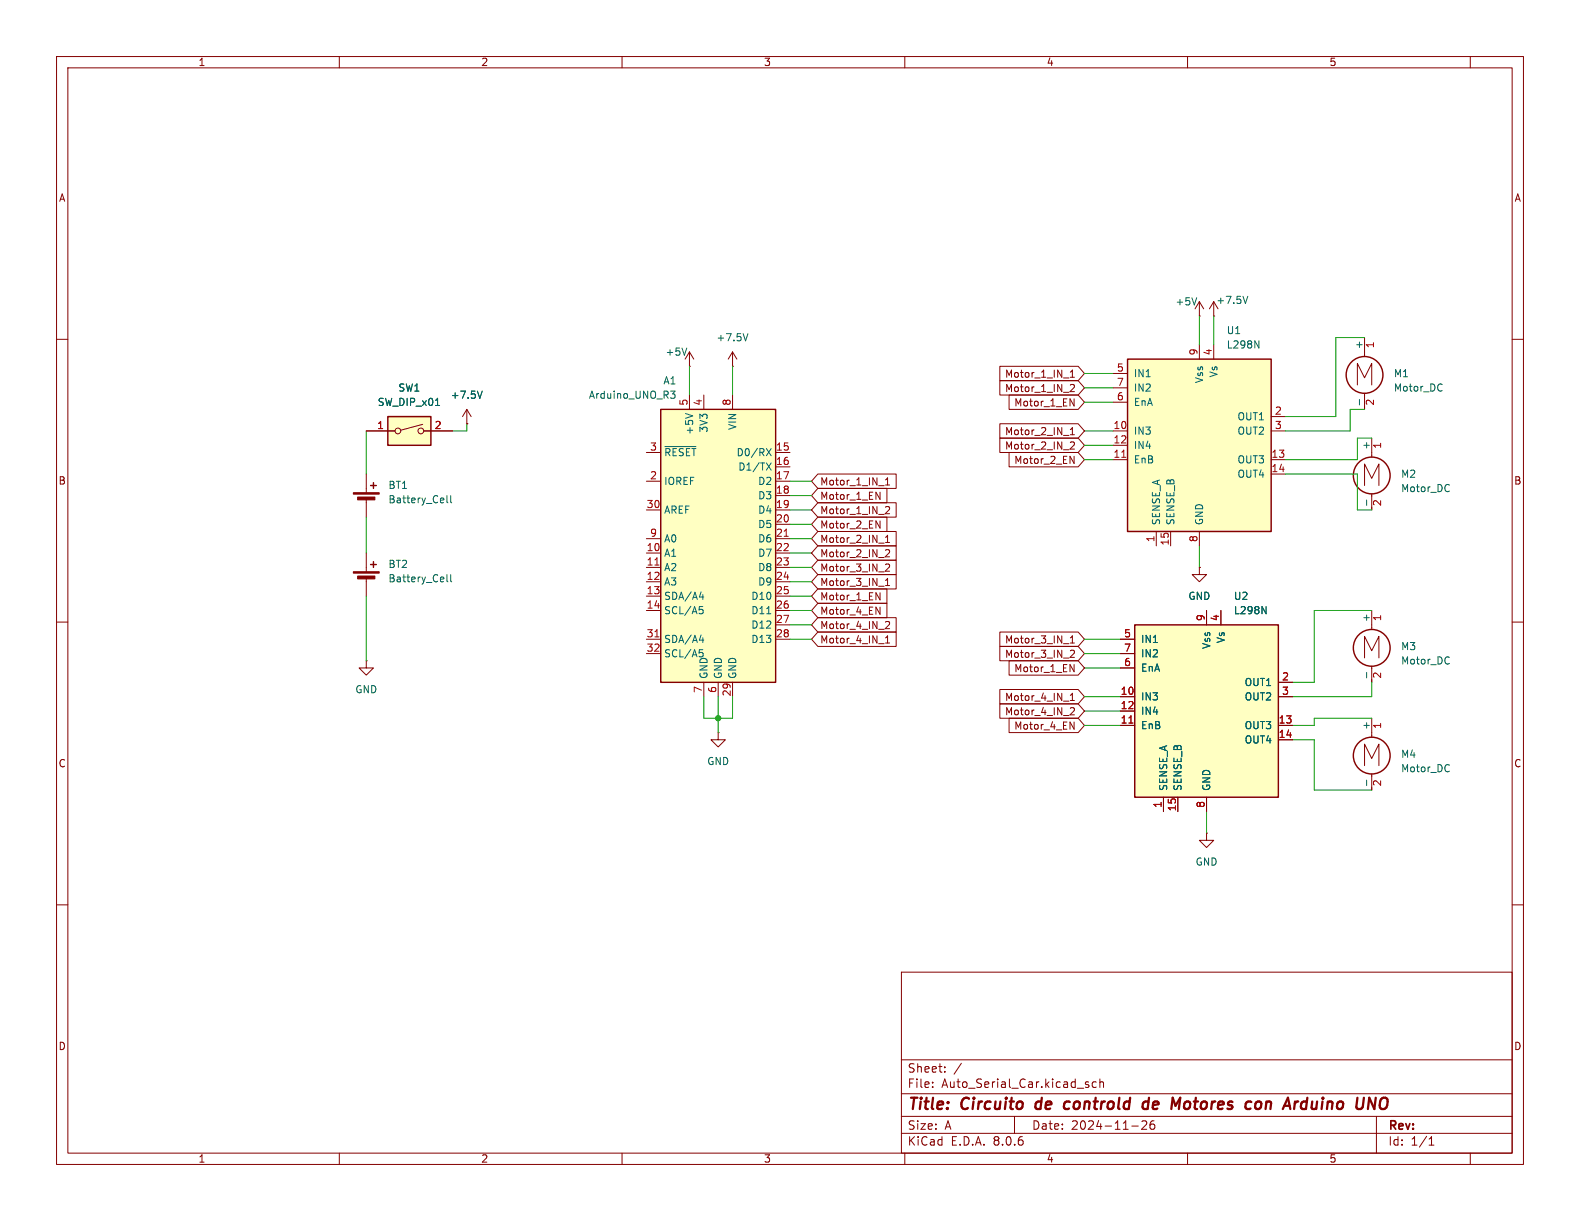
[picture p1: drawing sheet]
<svg xmlns="http://www.w3.org/2000/svg" width="279mm" height="216mm" viewBox="0 0 279 216" stroke-linecap="round" stroke-linejoin="round" font-family="sans-serif">
<g fill="none" stroke="#840000" stroke-width=".18">
<path d="M10 10h259.4v195.9h-259.4zM12 12h255.4v191.9h-255.4zM60 10v2M110 10v2M160 10v2M210 10v2M260 10v2M10 60h2M267.4 60h2M64.8 83.8v3.3M64.8 88.1v3.3M10 110h2"/>
<path d="M267.4 110h2M127 129.5v1.3h1.3l-1.3 1.3-1.3-1.3h1.3M127 129.5h.1M10 160h2M267.4 160h2M159.4 171.9h108v32h-108zM159.4 197.4h108M159.4 193.4h108M159.4 187.4h108M164.9 192.1v.2M164.9 191.4v.1M167.1 189.4v.2"/>
<path d="M167.1 188.7v.1M170 188l-1.3 1.9M179.4 197.4v3M192.1 191.8l.4 .1 .1 .2-.2 .2h-.3M192.1 191.3l.4 .1M193.9 191.4l-.5-.1-.3 .3v.4l.2 .2h.6M194.5 191.4l.2-.1 .4 .1v.9M194.5 190.8v1.5M200.1 199.1h1.2M201.9 198.3l.6-.1 .2 .1 .1 .3-.9 1.1h.9M204.1 198.2a.59 .59 0 0 0-.7 .6v.6l.1 .2 .4 .1 .2-.2 .1-.5-.1-.2h-.5l-.2 .2M243.4 197.4v6.5"/>
<path d="M60 203.9v2M110 203.9v2M159.4 200.4h108M160 203.9v2M210 203.9v2M252.7 202.5h.9M252.7 201.4l.4-.4v1.5M260 203.9v2"/>
</g>
<g fill="none" stroke="#840000" stroke-width=".4">
<path d="M183.3 195l-.2 .7 .3 .4M188.3 196l.2 .1 .5-.1M189.2 194.9a.66 .66 0 0 0-.9 .1M202.2 196l.2 .1 .5-.1M203.1 194.9a.66 .66 0 0 0-.9 .1M203.2 194.1l-.3 2M209.7 194.9l-.3 .3v.5l.3 .4M222.2 194.9a.5 .5 0 0 1 .9 .3l-.1 .5a.62 .62 0 0 1-.7 .4M226.8 196.1l1-2 .4 2M230.2 196l.2 .1 .5-.1M231.1 194.9a.66 .66 0 0 0-.9 .1M231.2 194.1l-.3 2"/>
<path d="M245 194.1a.77 .77 0 0 0-.9 .7l-.1 1 .4 .3 .5-.1"/>
</g>
<g fill="#840000" stroke="#840000" stroke-width=".18">
<path d="M62.5 87.1h4.6v.3h-4.6z"/>
<path d="M63.2 87.9h3.1v.5h-3.1z"/>
</g>
<path d="M65.5 85.9h1M66 85.3v1.1" fill="none" stroke="#840000" stroke-width=".25"/>
<path d="M79 87.6v1.1l.2 .2M79.7 87.6v1.1l.2 .2" fill="none" stroke="#006464" stroke-width=".18"/>
<path d="M116.8 72.4h20.4v48.3h-20.4z" fill="#ffffc2"/>
<path d="M116.8 72.4h20.4v48.3h-20.4z" fill="none" stroke="#840000" stroke-width=".25"/>
<g fill="none" stroke="#840000" stroke-width=".18">
<path d="M121.9 69.9v2.5M124.5 69.9v2.5M129.5 69.9v2.5M114.3 97.8h2.5M114.3 80h2.5M114.3 85.1h2.5M114.3 90.2h2.5M114.3 95.3h2.5M137.2 97.8h2.5M137.2 80h2.5M137.2 82.6h2.5M137.2 85.1h2.5"/>
<path d="M137.2 87.6h2.5M137.2 90.2h2.5M137.2 92.7h2.5M137.2 95.3h2.5M114.3 100.3h2.5M114.3 102.9h2.5M114.3 105.4h2.5M114.3 108h2.5M114.3 113h2.5M114.3 115.6h2.5M137.2 100.3h2.5M137.2 102.9h2.5"/>
<path d="M137.2 105.4h2.5M137.2 108h2.5M137.2 110.5h2.5M137.2 113h2.5M124.5 120.7v2.5M127 120.7v2.5M129.5 120.7v2.5"/>
</g>
<path d="M115.8 99.9h.7M138.7 94.8h.7M115.8 112.6h.7" fill="none" stroke="#a90000" stroke-width=".18"/>
<g fill="none" stroke="#006464" stroke-width=".18">
<path d="M117.6 79h5.5M118.6 69.2h.8l-.5 .4 .4 .2 .1 .4-.3 .2h-.3M121.2 73.1l1.3 .4M135.5 79.3l.9 1.3M136.4 79.3l-.9 1.3M135.5 81.9l.9 1.2M136.4 81.9l-.9 1.2M123.7 107.3h.6M123.7 114.9h.6M123.7 105.6h.8M123.7 113.2h.8M123.8 107.7h.3l.2 .3-.1 .5h-.4"/>
<path d="M123.8 115.4h.4l.1 .5M124.3 105.1v.9M124.3 112.8v.8M135.6 108.5h.7"/>
</g>
<path d="M68.6 73.7h7.6v5h-7.6z" fill="#ffffc2"/>
<g fill="none" stroke="#840000" stroke-width=".18">
<path d="M64.8 76.2h5M74.8 75l-3.9 1.1M74.9 76.2h5.1M82.5 74.9h.1M82.5 72.4l-.7 1.3M82.5 72.4v2.5M82.5 72.4l.8 1.3M121.9 64.8h.1M121.9 62.2l-.7 1.3M121.9 62.2v2.6M121.9 62.2l.8 1.3M129.5 64.8h.1"/>
<path d="M129.5 62.2l-.7 1.3M129.5 62.2v2.6M129.5 62.2l.8 1.3M64.8 97.8v3.3M64.8 116.8v1.3h1.2l-1.2 1.3-1.3-1.3h1.3M64.8 116.8h.1M64.8 102.1v3.3M212.1 100.3v1.3h1.3l-1.3 1.3-1.3-1.3h1.3M212.1 100.3h.1M241.3 116.3v-3.8l1.3 2.6 1.2-2.6v3.8M242.6 108v3.3M242.6 117.8v2.9"/>
<path d="M241.3 135.4v-3.8l1.3 2.5 1.2-2.5v3.8M242.6 127v3.4M242.6 136.9v2.8M213.4 147.3v1.3h1.2l-1.2 1.3-1.3-1.3h1.3M213.4 147.3h.1"/>
<circle cx="70.4" cy="76.2" r=".51"/>
<circle cx="74.4" cy="76.2" r=".51"/>
</g>
<g fill="none" stroke="#840000" stroke-width=".25">
<path d="M68.6 73.7h7.6v5h-7.6zM65.5 99.8h1M66 99.3v1"/>
<circle cx="242.6" cy="114.6" r="3.3"/>
<circle cx="242.6" cy="133.6" r="3.3"/>
</g>
<path d="M132.3 59l-.5 1.3M77 71.7h.7M85.3 69.2l-.5 1.2M121.4 61.5l-.4 1.3M79 101.6v1.1l.2 .2M79.7 101.6v1.1l.2 .2M241.7 118.9v1M256.2 116.2l.1 .1M256.3 117.3l-.1 .1M241.7 137.9v1M256.2 135.3h.1M256.3 136.3l-.1 .1" fill="none" stroke="#006464" stroke-width=".18"/>
<g fill="#840000" stroke="#840000" stroke-width=".18">
<path d="M62.5 101.1h4.6v.2h-4.6z"/>
<path d="M63.2 101.9h3.1v.5h-3.1z"/>
</g>
<path d="M200.7 110.5h25.4v30.5h-25.4z" fill="#ffffc2"/>
<g fill="none" stroke="#840000" stroke-width=".25">
<path d="M200.7 110.5h25.4v30.5h-25.4z"/>
<circle cx="242.6" cy="84.1" r="3.3"/>
</g>
<g fill="none" stroke="#840000" stroke-width=".18">
<path d="M212.1 55.9h.1M212.1 53.3l-.8 1.3M212.1 53.3v2.6M212.1 53.3l.8 1.3M242.6 77.5v3.3M241.3 85.9v-3.9l1.3 2.6 1.2-2.6v3.9M242.6 87.3v2.9M198.1 113h2.6M198.1 118.1h2.6M198.1 115.6h2.6M213.4 108v2.5M215.9 108v2.5"/>
<path d="M198.1 123.2h2.6M198.1 128.3h2.6M198.1 125.7h2.6M226.1 123.2h2.5M226.1 128.3h2.5M226.1 130.8h2.5M226.1 120.7h2.5M205.7 141v2.5M208.3 141v2.5M213.4 141v2.5"/>
</g>
<path d="M199.6 127.9h.8" fill="none" stroke="#a90000" stroke-width=".18"/>
<path d="M211.6 52.6l-.4 1.3M241.7 88.4v1M256.2 85.7l.1 .1M256.3 86.8l-.1 .1M223.2 107.3l.7 1.2v-1.2" fill="none" stroke="#006464" stroke-width=".18"/>
<path d="M199.4 63.5h25.4v30.5h-25.4z" fill="#ffffc2"/>
<g fill="none" stroke="#840000" stroke-width=".25">
<path d="M199.4 63.5h25.4v30.5h-25.4z"/>
<circle cx="241.3" cy="66.3" r="3.3"/>
</g>
<g fill="none" stroke="#840000" stroke-width=".18">
<path d="M214.6 55.9h.1M214.6 53.3v2.6M214.6 53.3l-.7 1.3M214.6 53.3l.8 1.3M241.3 59.7v3.3M64.8 76.2h5M74.9 76.2h5.1M82.5 74.9h.1M176.8 67.3h13.9l1.1 1.3-1.1 1.3h-13.9zM176.8 74.9h13.9l1.1 1.3-1.1 1.3h-13.9zM176.8 64.8h13.9l1.1 1.2-1.1 1.3h-13.9zM176.8 77.5h13.9l1.1 1.2-1.1 1.3h-13.9z"/>
<path d="M178.4 69.8h12.3l1.1 1.3-1.1 1.3h-12.3zM189.2 70.5l.7 1.3v-1.3M189.3 65.8l.3-.4v1.3M189.3 76l.3-.4v1.3M189.3 76.9h.7M189.3 66.7h.7M189.3 68h.5l.2 .3-.8 1h.8M189.3 78.2l.5-.1 .2 .4-.8 .9h.8M196.8 76.2h2.6M196.8 78.7h2.6M196.8 66h2.6M196.8 71.1h2.6"/>
<path d="M196.8 68.6h2.6M212.1 61v2.5M214.6 61v2.5M224.8 76.2h2.5M224.8 73.7h2.5M240 68.1v-3.8l1.3 2.5 1.3-2.5v3.8M241.3 69.5v2.9M144.6 96.5h13.9v2.6h-13.9l-1.1-1.3zM144.6 86.4h12.2v2.5h-12.2l-1.1-1.3zM144.6 94h13.9v2.5h-13.9l-1.1-1.2zM144.6 99.1h13.9v2.5h-13.9l-1.1-1.3zM144.6 83.8h13.9v2.6h-13.9l-1.1-1.3z"/>
<path d="M144.6 91.4h12.2v2.6h-12.2l-1.1-1.3zM144.6 88.9h13.9v2.5h-13.9l-1.1-1.2zM154.9 87l.7 1.3v-1.3M154.9 92.1l.7 1.3v-1.3M156.6 95.9h.7M156.6 84.9l.4-.4v1.3M156.6 95l.4-.3v1.2M156.6 85.8h.7M156.7 97.3l.4-.1 .2 .4-.8 .9h.8M156.7 89.6h.4l.2 .3-.8 .9h.8M156.7 99.8l.4-.1 .2 .4-.8 .9h.8M178.4 80h12.3l1.1 1.3-1.1 1.3h-12.3z"/>
<path d="M189.2 80.7l.7 1.3v-1.3M196.8 81.3h2.6M204.5 94v2.5M207 94v2.5M212.1 94v2.5M224.8 81.3h2.5M224.8 83.8h2.5M144.6 111.8h13.9v2.5h-13.9l-1.1-1.3zM144.6 104.1h12.2v2.6h-12.2l-1.1-1.3zM144.6 101.6h13.9v2.5h-13.9l-1.1-1.2zM144.6 109.2h13.9v2.6h-13.9l-1.1-1.3zM144.6 106.7h12.2v2.5h-12.2l-1.1-1.2z"/>
<path d="M154.9 104.8l.7 1.3v-1.3M154.9 107.4l.7 1.2v-1.2M156.6 102.6l.4-.3v1.2M156.6 112.8l.4-.4v1.3M156.6 113.7h.7M156.6 103.5h.7M156.7 110l.4-.1 .2 .4-.8 .9h.8M176.8 111.8h13.9l1.1 1.2-1.1 1.3h-13.9zM176.8 114.3h13.9l1.1 1.3-1.1 1.2h-13.9zM178.4 116.8h12.3l1.1 1.3-1.1 1.3h-12.3zM189.2 117.5l.7 1.3v-1.3M189.3 113.7h.7"/>
<path d="M189.3 112.8l.3-.4v1.3M189.3 115h.5l.2 .3-.8 .9h.8M198.1 113h2.6M198.1 118.1h2.6M198.1 115.6h2.6M212.1 100.3h.1M213.4 108v2.5M215.9 108v2.5M176.8 124.5h13.9l1.1 1.2-1.1 1.3h-13.9zM176.8 121.9h13.9l1.1 1.3-1.1 1.3h-13.9zM178.4 127h12.3l1.1 1.3-1.1 1.2h-12.3zM189.2 127.7l.7 1.2v-1.2"/>
<path d="M189.3 123.9h.7M189.3 123l.3-.4v1.3M189.3 125.2l.5-.1 .2 .4-.8 .9h.8M198.1 123.2h2.6M198.1 128.3h2.6M198.1 125.7h2.6M226.1 123.2h2.5M226.1 128.3h2.5M226.1 130.8h2.5M226.1 120.7h2.5M205.7 141v2.5M208.3 141v2.5"/>
<path d="M213.4 141v2.5"/>
</g>
<path d="M198.4 80.9h.7M199.6 127.9h.8" fill="none" stroke="#a90000" stroke-width=".18"/>
<path d="M220.7 52.4l-.5 1.3M77 71.7h.7M85.3 69.2l-.5 1.2M221.9 60.3l.7 1.2v-1.2M240.4 70.6v1M255 67.9v.1M255 69v.1M223.2 107.3l.7 1.2v-1.2" fill="none" stroke="#006464" stroke-width=".18"/>
<g fill="none" stroke="#009600" stroke-width=".18">
<path d="M212.1 55.9v5.1M214.6 55.9v5.1M241.3 59.7h-5.1v14h-8.9M64.8 76.2v7.6M82.5 74.9v1.3h-2.5M121.9 64.8v5.1M129.5 64.8v5.1M191.8 76.2h5M191.8 66h5M191.8 78.7h5M191.8 71.1h5M191.8 68.6h5"/>
<path d="M241.3 72.4h-2.5v3.8h-11.5M242.6 77.5h-2.6v3.8h-12.7M64.8 91.4v6.4M139.7 90.2h3.8M139.7 97.8h3.8M139.7 85.1h3.8M139.7 95.3h3.8M139.7 87.6h3.8M139.7 92.7h3.8M191.8 81.3h5M212.1 96.5v3.8M227.3 83.8h12.7v6.4h2.6"/>
<path d="M64.8 105.4v11.4M139.7 108h3.8M139.7 113h3.8M139.7 102.9h3.8M139.7 105.4h3.8M139.7 100.3h3.8M139.7 110.5h3.8M191.8 113h6.3M191.8 115.6h6.3M191.8 118.1h6.3M242.6 108h-10.2v12.7h-3.8M124.5 123.2v3.8h5v-3.8"/>
<path d="M127 123.2v6.3M191.8 128.3h6.3M191.8 123.2h6.3M191.8 125.7h6.3M228.6 130.8h3.8v8.9h10.2M242.6 120.7v2.5h-14M242.6 127h-10.2v1.3h-3.8M213.4 143.5v3.8"/>
</g>
<circle cx="127" cy="127" r=".46" fill="#009600" stroke="#009600" stroke-width=".18"/>
<g font-size="2.8" fill="#840000">
<text x="160.4" y="196.8">Title:</text>
<text x="170.1" y="196.8">Circuito</text>
<text x="184" y="196.8">de</text>
<text x="189.8" y="196.8">controld</text>
<text x="204.6" y="196.8">de</text>
<text x="210.4" y="196.8">Motores</text>
<text x="224.3" y="196.8">con</text>
<text x="232" y="196.8">Arduino</text>
<text x="245.5" y="196.8">UNO</text>
</g>
<g font-size="2.1" fill="#840000">
<text x="160.4" y="189.9">Sheet:</text>
<text x="160.4" y="192.6">File:</text>
<text x="166.5" y="192.6">Auto_Serial_Car.kicad_sch</text>
<text x="160.4" y="202.8">KiCad</text>
<text x="160.4" y="200">Size:</text>
<text x="167.1" y="200">A</text>
<text x="168.1" y="202.8">E.D.A.</text>
<text x="175.7" y="202.8">8.0.6</text>
<text x="182.4" y="200">Date:</text>
<text x="189.4" y="200">2024-11-26</text>
<text x="245.4" y="200.2">Rev:</text>
<text x="245.4" y="202.8">Id:</text>
<text x="249.5" y="202.8">1/1</text>
</g>
<g font-size="1.8" fill="#840000">
<text x="35" y="11.9">1</text>
<text x="85" y="11.9">2</text>
<text x="135" y="11.9">3</text>
<text x="185" y="11.9">4</text>
<text x="235" y="11.9">5</text>
<text x="10.3" y="35.9">A</text>
<text x="267.7" y="35.9">A</text>
<text x="177.6" y="69.5">Motor_1_IN_2</text>
<text x="177.6" y="67">Motor_1_IN_1</text>
<text x="177.6" y="77.2">Motor_2_IN_1</text>
<text x="179.3" y="72.1">Motor_1_EN</text>
<text x="177.6" y="79.7">Motor_2_IN_2</text>
<text x="179.3" y="82.2">Motor_2_EN</text>
<text x="10.3" y="85.9">B</text>
<text x="144.9" y="88.6">Motor_1_EN</text>
<text x="144.9" y="86">Motor_1_IN_1</text>
<text x="267.7" y="85.9">B</text>
<text x="144.9" y="93.7">Motor_2_EN</text>
<text x="144.9" y="91.1">Motor_1_IN_2</text>
<text x="144.9" y="98.7">Motor_2_IN_2</text>
<text x="144.9" y="96.2">Motor_2_IN_1</text>
<text x="144.9" y="101.3">Motor_3_IN_2</text>
<text x="144.9" y="106.4">Motor_1_EN</text>
<text x="144.9" y="103.8">Motor_3_IN_1</text>
<text x="144.9" y="114">Motor_4_IN_1</text>
<text x="144.9" y="111.4">Motor_4_IN_2</text>
<text x="144.9" y="108.9">Motor_4_EN</text>
<text x="177.6" y="114">Motor_3_IN_1</text>
<text x="177.6" y="116.5">Motor_3_IN_2</text>
<text x="179.3" y="119.1">Motor_1_EN</text>
<text x="177.6" y="124.1">Motor_4_IN_1</text>
<text x="177.6" y="126.7">Motor_4_IN_2</text>
<text x="179.3" y="129.2">Motor_4_EN</text>
<text x="10.3" y="135.9">C</text>
<text x="267.7" y="135.9">C</text>
<text x="10.3" y="185.9">D</text>
<text x="267.7" y="185.9">D</text>
<text x="35" y="205.8">1</text>
<text x="85" y="205.8">2</text>
<text x="135" y="205.8">3</text>
<text x="185" y="205.8">4</text>
<text x="235" y="205.8">5</text>
</g>
<g font-size="1.8" fill="#006464">
<text x="215" y="53.9">+7.5V</text>
<text x="207.8" y="54.2">+5V</text>
<text x="216.8" y="59.3">U1</text>
<text x="117.6" y="63.1">+5V</text>
<text x="126.6" y="60.6">+7.5V</text>
<text x="216.8" y="61.8">L298N</text>
<text x="241" y="61.8" transform="rotate(-90 241 61.8)">+</text>
<text x="66.7" y="72">SW_DIP_x01</text>
<text x="70.4" y="69.4">SW1</text>
<text x="79.6" y="70.7">+7.5V</text>
<text x="104" y="70.7">Arduino_UNO_R3</text>
<text x="117.2" y="68.2">A1</text>
<text x="200.4" y="66.9">IN1</text>
<text x="200.4" y="72">EnA</text>
<text x="200.4" y="69.4">IN2</text>
<text x="213" y="67.9" transform="rotate(-90 213 67.9)">Vss</text>
<text x="215.5" y="66.8" transform="rotate(-90 215.5 66.8)">Vs</text>
<text x="246.4" y="66.9">M1</text>
<text x="246.4" y="69.4">Motor_DC</text>
<text x="122.8" y="77" transform="rotate(-90 122.8 77)">+5V</text>
<text x="125.3" y="76.6" transform="rotate(-90 125.3 76.6)">3V3</text>
<text x="130.4" y="76.1" transform="rotate(-90 130.4 76.1)">VIN</text>
<text x="200.4" y="77.1">IN3</text>
<text x="218.7" y="74.5">OUT1</text>
<text x="218.7" y="77.1">OUT2</text>
<text x="117.3" y="80.9">~{RESET}</text>
<text x="130.2" y="80.9">D0/RX</text>
<text x="130.5" y="83.4">D1/TX</text>
<text x="200.4" y="82.1">EnB</text>
<text x="200.4" y="79.6">IN4</text>
<text x="218.7" y="82.1">OUT3</text>
<text x="242.3" y="79.6" transform="rotate(-90 242.3 79.6)">+</text>
<text x="68.6" y="86.7">BT1</text>
<text x="68.6" y="89.2">Battery_Cell</text>
<text x="117.3" y="86">IOREF</text>
<text x="134" y="86">D2</text>
<text x="134" y="88.5">D3</text>
<text x="218.7" y="84.7">OUT4</text>
<text x="247.7" y="84.7">M2</text>
<text x="247.7" y="87.2">Motor_DC</text>
<text x="117.3" y="91">AREF</text>
<text x="134" y="91">D4</text>
<text x="134" y="93.6">D5</text>
<text x="205.3" y="93" transform="rotate(-90 205.3 93)">SENSE_A</text>
<text x="207.9" y="93" transform="rotate(-90 207.9 93)">SENSE_B</text>
<text x="213" y="93" transform="rotate(-90 213 93)">GND</text>
<text x="68.6" y="100.6">BT2</text>
<text x="117.3" y="98.7">A1</text>
<text x="117.3" y="101.2">A2</text>
<text x="117.3" y="96.1">A0</text>
<text x="134" y="96.1">D6</text>
<text x="134" y="98.7">D7</text>
<text x="134" y="101.2">D8</text>
<text x="68.6" y="103.2">Battery_Cell</text>
<text x="117.3" y="103.7">A3</text>
<text x="117.3" y="106.3">SDA/A4</text>
<text x="132.8" y="106.3">D10</text>
<text x="134" y="103.7">D9</text>
<text x="210.1" y="106.3">GND</text>
<text x="218.1" y="106.3">U2</text>
<text x="117.3" y="108.8">SCL/A5</text>
<text x="117.3" y="113.9">SDA/A4</text>
<text x="132.8" y="108.8">D11</text>
<text x="132.8" y="111.4">D12</text>
<text x="132.8" y="113.9">D13</text>
<text x="201.7" y="113.9">IN1</text>
<text x="216.8" y="113.8" transform="rotate(-90 216.8 113.8)">Vs</text>
<text x="218.1" y="108.8">L298N</text>
<text x="242.3" y="110.1" transform="rotate(-90 242.3 110.1)">+</text>
<text x="117.3" y="116.4">SCL/A5</text>
<text x="201.7" y="119">EnA</text>
<text x="201.7" y="116.4">IN2</text>
<text x="214.2" y="114.9" transform="rotate(-90 214.2 114.9)">Vss</text>
<text x="247.7" y="115.2">M3</text>
<text x="247.7" y="117.7">Motor_DC</text>
<text x="62.7" y="122.8">GND</text>
<text x="125.3" y="120.1" transform="rotate(-90 125.3 120.1)">GND</text>
<text x="127.9" y="120.1" transform="rotate(-90 127.9 120.1)">GND</text>
<text x="130.4" y="120.1" transform="rotate(-90 130.4 120.1)">GND</text>
<text x="201.7" y="124.1">IN3</text>
<text x="220" y="121.5">OUT1</text>
<text x="220" y="124.1">OUT2</text>
<text x="201.7" y="129.1">EnB</text>
<text x="201.7" y="126.6">IN4</text>
<text x="220" y="129.1">OUT3</text>
<text x="220" y="131.7">OUT4</text>
<text x="242.3" y="129.2" transform="rotate(-90 242.3 129.2)">+</text>
<text x="125" y="135.5">GND</text>
<text x="247.7" y="134.2">M4</text>
<text x="247.7" y="136.8">Motor_DC</text>
<text x="206.6" y="140" transform="rotate(-90 206.6 140)">SENSE_A</text>
<text x="209.1" y="140" transform="rotate(-90 209.1 140)">SENSE_B</text>
<text x="214.2" y="140" transform="rotate(-90 214.2 140)">GND</text>
<text x="211.3" y="153.3">GND</text>
</g>
<g font-size="1.8" fill="#a90000">
<text x="197.4" y="65.8">5</text>
<text x="211.8" y="62.9" transform="rotate(-90 211.8 62.9)">9</text>
<text x="214.4" y="62.9" transform="rotate(-90 214.4 62.9)">4</text>
<text x="243.3" y="61.7" transform="rotate(-90 243.3 61.7)">1</text>
<text x="121.7" y="71.8" transform="rotate(-90 121.7 71.8)">5</text>
<text x="124.2" y="71.8" transform="rotate(-90 124.2 71.8)">4</text>
<text x="129.3" y="71.8" transform="rotate(-90 129.3 71.8)">8</text>
<text x="197.4" y="70.9">6</text>
<text x="197.4" y="68.3">7</text>
<text x="243.3" y="71.8" transform="rotate(-90 243.3 71.8)">2</text>
<text x="66.6" y="75.9">1</text>
<text x="76.8" y="75.9">2</text>
<text x="196.8" y="75.9">10</text>
<text x="225.4" y="73.4">2</text>
<text x="225.4" y="75.9">3</text>
<text x="114.9" y="79.8">3</text>
<text x="137.1" y="79.8">15</text>
<text x="137.1" y="82.3">16</text>
<text x="196.8" y="81">11</text>
<text x="196.8" y="78.5">12</text>
<text x="224.7" y="81">13</text>
<text x="224.7" y="83.6">14</text>
<text x="244.6" y="79.4" transform="rotate(-90 244.6 79.4)">1</text>
<text x="114.3" y="89.9">30</text>
<text x="114.9" y="84.8">2</text>
<text x="137.1" y="84.8">17</text>
<text x="137.1" y="87.4">18</text>
<text x="137.1" y="89.9">19</text>
<text x="244.6" y="89.6" transform="rotate(-90 244.6 89.6)">2</text>
<text x="114.9" y="95">9</text>
<text x="137.1" y="92.5">20</text>
<text x="137.1" y="95">21</text>
<text x="204.2" y="96" transform="rotate(-90 204.2 96)">1</text>
<text x="211.8" y="96" transform="rotate(-90 211.8 96)">8</text>
<text x="114.3" y="97.5">10</text>
<text x="114.3" y="100.1">11</text>
<text x="137.1" y="97.5">22</text>
<text x="137.1" y="100.1">23</text>
<text x="206.8" y="96.6" transform="rotate(-90 206.8 96.6)">15</text>
<text x="114.3" y="102.6">12</text>
<text x="114.3" y="105.2">13</text>
<text x="114.3" y="107.7">14</text>
<text x="137.1" y="102.6">24</text>
<text x="137.1" y="105.2">25</text>
<text x="137.1" y="107.7">26</text>
<text x="114.3" y="112.8">31</text>
<text x="137.1" y="110.2">27</text>
<text x="137.1" y="112.8">28</text>
<text x="198.7" y="112.8">5</text>
<text x="213.1" y="109.9" transform="rotate(-90 213.1 109.9)">9</text>
<text x="215.6" y="109.9" transform="rotate(-90 215.6 109.9)">4</text>
<text x="244.6" y="109.9" transform="rotate(-90 244.6 109.9)">1</text>
<text x="114.3" y="115.3">32</text>
<text x="198.7" y="117.9">6</text>
<text x="198.7" y="115.3">7</text>
<text x="124.2" y="122.6" transform="rotate(-90 124.2 122.6)">7</text>
<text x="126.7" y="122.6" transform="rotate(-90 126.7 122.6)">6</text>
<text x="129.3" y="123.2" transform="rotate(-90 129.3 123.2)">29</text>
<text x="198.1" y="122.9">10</text>
<text x="198.1" y="125.5">12</text>
<text x="226.6" y="120.4">2</text>
<text x="226.6" y="122.9">3</text>
<text x="244.6" y="120.1" transform="rotate(-90 244.6 120.1)">2</text>
<text x="198.1" y="128">11</text>
<text x="226" y="128">13</text>
<text x="226" y="130.6">14</text>
<text x="244.6" y="129" transform="rotate(-90 244.6 129)">1</text>
<text x="205.5" y="142.9" transform="rotate(-90 205.5 142.9)">1</text>
<text x="208" y="143.6" transform="rotate(-90 208 143.6)">15</text>
<text x="213.1" y="142.9" transform="rotate(-90 213.1 142.9)">8</text>
<text x="244.6" y="139.1" transform="rotate(-90 244.6 139.1)">2</text>
</g>
</svg>
